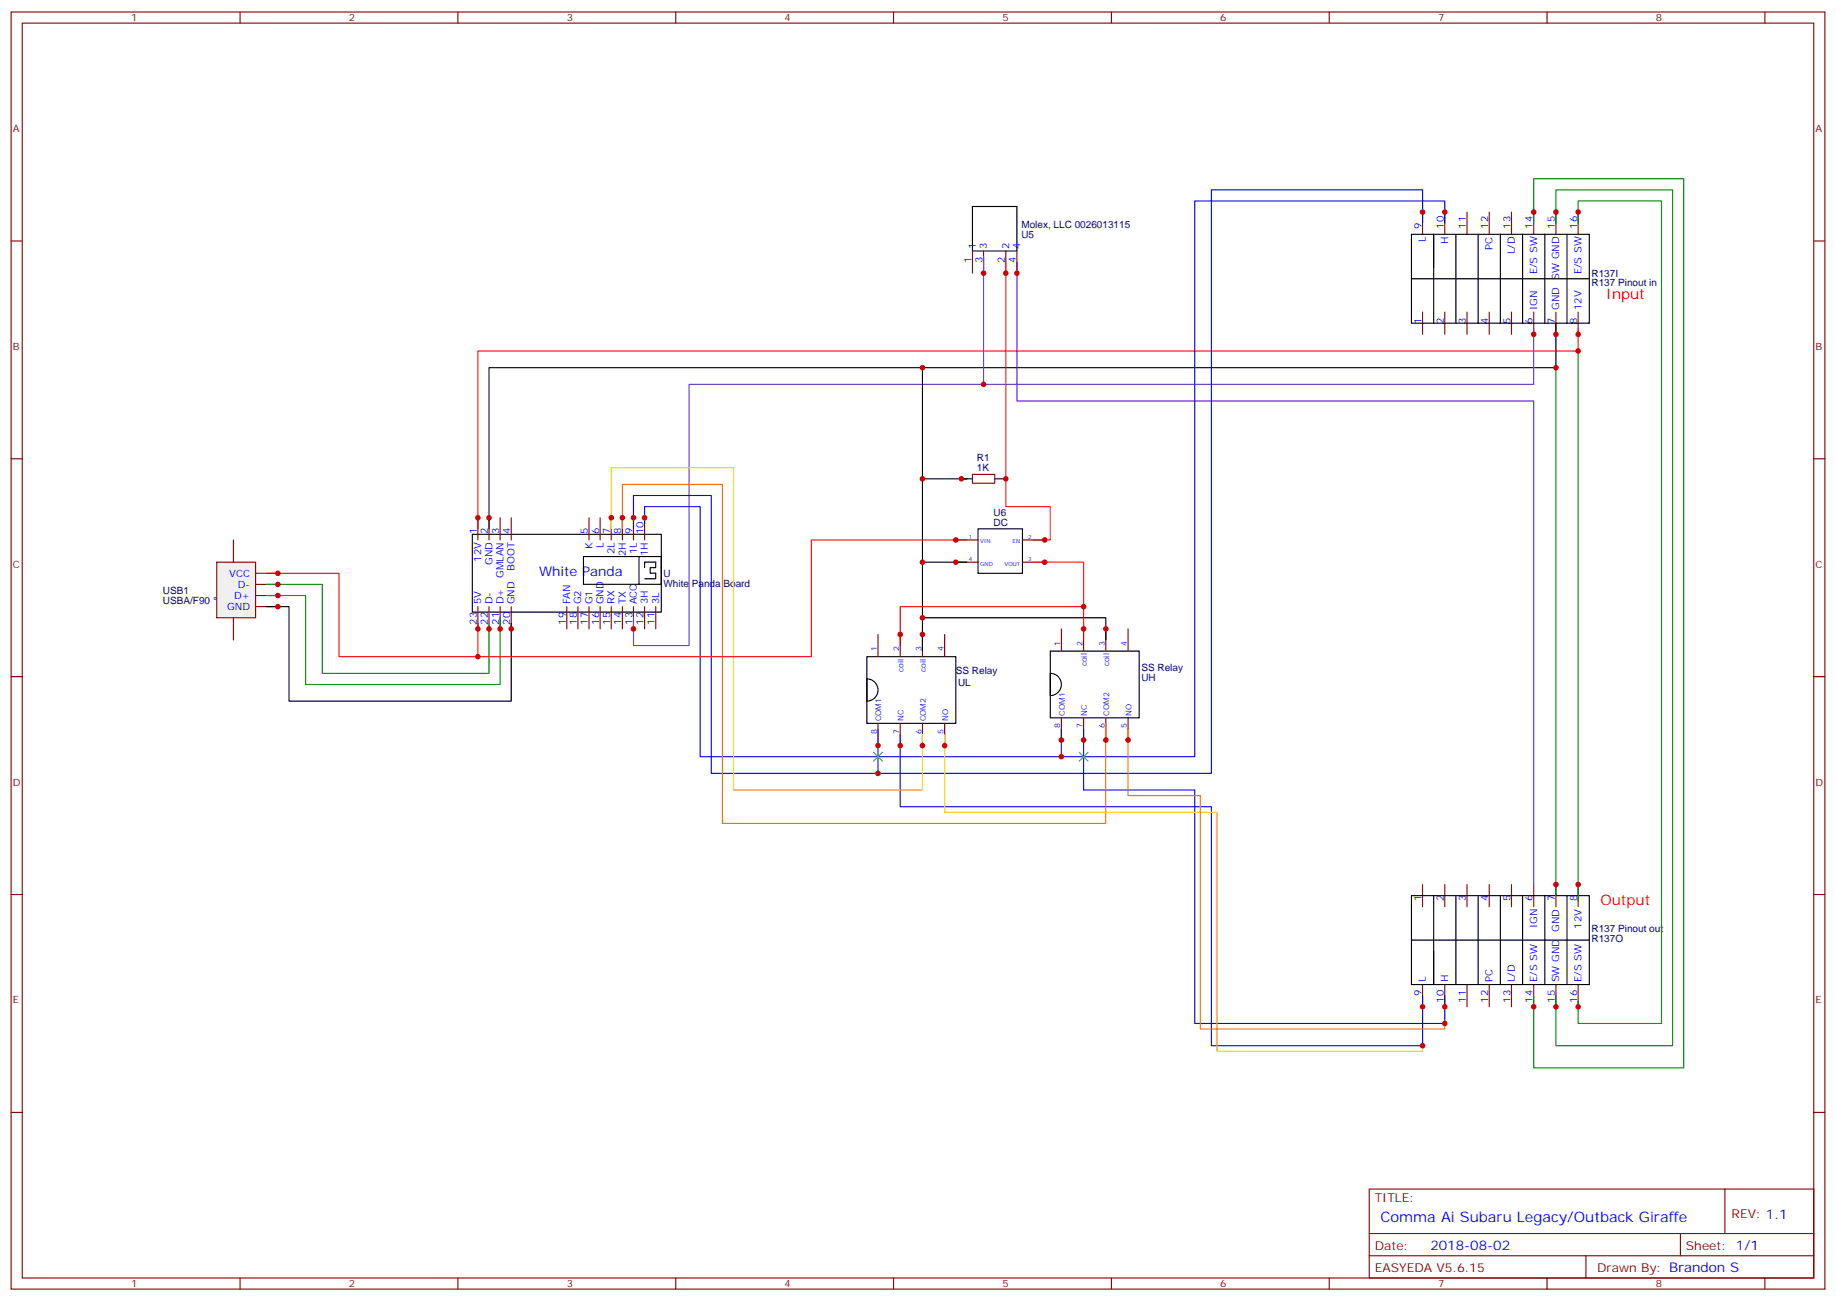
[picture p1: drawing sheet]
<svg xmlns="http://www.w3.org/2000/svg" width="583mm" height="413mm" viewBox="0 0 583 413" stroke-linecap="round" stroke-linejoin="round" font-family="sans-serif">
<g fill="none" stroke="#870000" stroke-width=".35">
<path d="M3.5 3.8h575.8v405.4h-575.8zM7.1 7.3h568.6v398.3h-568.6zM76.2 3.8v3.5M145.3 3.8v3.5M214.5 3.8v3.5M283.6 3.8v3.5M352.8 3.8v3.5M421.9 3.8v3.5M491.1 3.8v3.5M560.2 3.8v3.5M3.5 76.5h3.6M575.7 76.5h3.6"/>
<path d="M3.5 145.6h3.6M575.7 145.6h3.6M3.5 214.8h3.6M575.7 214.8h3.6M3.5 283.9h3.6M575.7 283.9h3.6M3.5 353.1h3.6M575.7 353.1h3.6M434.6 377.4h141.1v28.2h-141.1zM547.5 377.4v14.1M434.6 391.5h141.1M434.6 398.6h141.1"/>
<path d="M503.4 398.6v7M533.4 391.5v7.1M76.2 405.6v3.6M145.3 405.6v3.6M214.5 405.6v3.6M283.6 405.6v3.6M352.8 405.6v3.6M421.9 405.6v3.6M491.1 405.6v3.6M560.2 405.6v3.6"/>
</g>
<path d="M68.8 178.4h12.3v17.7h-12.3z" fill="#f0f0f0" stroke="#870000" stroke-width=".35"/>
<g fill="none" stroke="#870000" stroke-width=".35">
<path d="M308.7 79.7v7M312.2 79.7v7M319.3 79.7v7M322.8 79.7v7M451.6 67.3v7.1M458.6 67.3v7.1M465.7 67.3v7.1M472.7 67.3v7.1M479.8 67.3v7.1M486.8 67.3v7.1M493.9 67.3v7.1M500.9 67.3v7.1"/>
<path d="M451.6 99.1v7M458.6 99.1v7M465.7 99.1v7M472.7 99.1v7M479.8 99.1v7M486.8 99.1v7M493.9 99.1v7M500.9 99.1v7M308.7 150.6h7v2.8h-7zM74.1 171.4v7M151.7 164.3v7.1M155.2 164.3v7.1"/>
<path d="M158.7 164.3v7.1M162.3 164.3v7.1M187 164.3v7.1M190.5 164.3v7.1M194 164.3v7.1M197.6 164.3v7.1M201.1 164.3v7.1M204.6 164.3v7.1M303.4 171.4h7M303.4 178.4h7M324.6 171.4h7M324.6 178.4h7"/>
<path d="M74.1 196.1v7M81.1 182h7.1M81.1 185.5h7.1M81.1 189h7.1M81.1 192.5h7.1M151.7 192.5v7.1M155.2 192.5v7.1M158.7 192.5v7.1M162.3 192.5v7.1M179.9 192.5v7.1M183.4 192.5v7.1M187 192.5v7.1"/>
<path d="M190.5 192.5v7.1M194 192.5v7.1M197.6 192.5v7.1M201.1 192.5v7.1M204.6 192.5v7.1M208.1 192.5v7.1M336.9 199.6v7.1M344 199.6v7.1M351 199.6v7.1M358.1 199.6v7.1M278.7 201.4v7M285.8 201.4v7"/>
<path d="M292.8 201.4v7M299.9 201.4v7M278.7 229.6v7M285.8 229.6v7M292.8 229.6v7M299.9 229.6v7M336.9 227.8v7.1M344 227.8v7.1M351 227.8v7.1M358.1 227.8v7.1M451.6 280.7v7.1M458.6 280.7v7.1"/>
<path d="M465.7 280.7v7.1M472.7 280.7v7.1M479.8 280.7v7.1M486.8 280.7v7.1M493.9 280.7v7.1M500.9 280.7v7.1M451.6 312.5v7M458.6 312.5v7M465.7 312.5v7M472.7 312.5v7M479.8 312.5v7M486.8 312.5v7"/>
<path d="M493.9 312.5v7M500.9 312.5v7"/>
</g>
<g fill="none" stroke="#000" stroke-width=".35">
<path d="M308.7 65.5h14.1v14.2h-14.1zM448 74.4h56.5v28.2h-56.5zM455.1 74.4v28.2M462.1 74.4v28.2M469.2 74.4v28.2M476.2 74.4v28.2M483.3 74.4v28.2M490.4 74.4v28.2M497.4 74.4v28.2M448 88.5h56.5M292.8 116.7v61.7h14.1M493.9 102.6v14.1h-338.7v51.2"/>
<path d="M292.8 152h15.9M315.7 152h3.6M149.9 169.6h60v24.7h-60zM185.2 176.6h24.7v8.9h-24.7zM202.8 176.6v8.9M292.8 178.4v28.3M310.4 167.9h14.2v14.1h-14.2zM84.7 192.5h7v30h70.6v-24.7M204.6 180.2v-1.8h3.5v1.8h-1.7v1.7h1.7v1.8h-3.5M292.8 196.1h58.2v7M275.2 208.4h28.2v21.2h-28.2zM275.2 215.5a3.5 3.5 0 0 1 3.5 3.5 3.5 3.5 0 0 1-3.5 3.5z"/>
<path d="M333.4 206.7h28.2v21.1h-28.2zM333.4 213.7a3.5 3.5 0 0 1 3.5 3.5 3.5 3.5 0 0 1-3.5 3.6zM448 284.3h56.5v28.2h-56.5zM448 298.4h56.5M455.1 284.3v28.2M462.1 284.3v28.2M469.2 284.3v28.2M476.2 284.3v28.2M483.3 284.3v28.2M490.4 284.3v28.2M497.4 284.3v28.2"/>
</g>
<path d="M500.9 104.4v7h-349.2v56.5M306.9 171.4h-49.4v37h-105.8M328.1 178.4h15.9v24.7M84.7 182h22.9v26.4h44.1v-10.6M344 192.5h-58.2v12.4" fill="none" stroke="#f00" stroke-width=".35"/>
<path d="M486.8 70.8v-14.1h47.7v282.2h-47.7v-22.9M493.9 70.8v-10.5h37v271.6h-37v-15.9M500.9 70.8v-7h26.5v261h-26.5v-7M493.9 116.7v167.6M500.9 111.4v174.6M84.7 185.5h17.6v28.2h52.9v-15.9M84.7 189h12.3v28.2h61.7v-21.1" fill="none" stroke="#008700" stroke-width=".35"/>
<path d="M312.2 81.4v40.6M486.8 104.4v17.6h-268.1v82.9h-17.6v-8.8" fill="none" stroke="#63c" stroke-width=".35"/>
<path d="M322.8 83.2v44.1h164v153.4" fill="none" stroke="#60c" stroke-width=".35"/>
<path d="M319.3 83.2v77.6h14.1v10.6h-5.3" fill="none" stroke="#f03" stroke-width=".35"/>
<path d="M458.6 70.8v-7h-79.4v176.4h-42.3v-8.8M204.6 166.1v-5.3h17.6v79.4h114.7M344 231.4v19.4h35.2v74h79.4v-8.8" fill="none" stroke="#00c" stroke-width=".35"/>
<path d="M451.6 70.8v-10.5h-67.1v185.2h-105.8v-14.1M201.1 167.9v-10.6h24.7v88.2h52.9M285.8 233.1v22.9h98.7v75.9h67.1v-15.9" fill="none" stroke="#00f" stroke-width=".35"/>
<path d="M197.6 167.9v-14.2h31.7v107.6h121.7v-31.7M358.1 231.4v21.1h22.9v74.1h77.6v-1.8" fill="none" stroke="#f60" stroke-width=".35"/>
<path d="M194 167.9v-19.5h38.8v102.4h60v-17.7M299.9 233.1v24.7h86.4v75.9h65.3v-1.8" fill="none" stroke="#fc0" stroke-width=".35"/>
<g fill="#c00">
<circle cx="151.7" cy="208.4" r=".88"/>
<circle cx="303.4" cy="171.4" r=".88"/>
<circle cx="500.9" cy="111.4" r=".88"/>
<circle cx="500.9" cy="280.7" r=".88"/>
<circle cx="458.6" cy="324.8" r=".88"/>
<circle cx="451.6" cy="331.9" r=".88"/>
<circle cx="299.9" cy="236.6" r=".88"/>
<circle cx="451.6" cy="319.5" r=".88"/>
<circle cx="458.6" cy="319.5" r=".88"/>
<circle cx="194" cy="164.3" r=".88"/>
<circle cx="292.8" cy="236.6" r=".88"/>
<circle cx="278.7" cy="245.5" r=".88"/>
<circle cx="201.1" cy="164.3" r=".88"/>
<circle cx="285.8" cy="236.6" r=".88"/>
<circle cx="278.7" cy="236.6" r=".88"/>
<circle cx="451.6" cy="67.3" r=".88"/>
<circle cx="500.9" cy="67.3" r=".88"/>
<circle cx="500.9" cy="319.5" r=".88"/>
<circle cx="493.9" cy="319.5" r=".88"/>
<circle cx="344" cy="199.6" r=".88"/>
<circle cx="331.6" cy="178.4" r=".88"/>
<circle cx="292.8" cy="178.4" r=".88"/>
<circle cx="292.8" cy="201.4" r=".88"/>
<circle cx="292.8" cy="116.7" r=".88"/>
<circle cx="303.4" cy="178.4" r=".88"/>
<circle cx="201.1" cy="199.6" r=".88"/>
<circle cx="486.8" cy="106.1" r=".88"/>
<circle cx="151.7" cy="164.3" r=".88"/>
<circle cx="500.9" cy="106.1" r=".88"/>
<circle cx="493.9" cy="67.3" r=".88"/>
<circle cx="151.7" cy="199.6" r=".88"/>
<circle cx="155.2" cy="199.6" r=".88"/>
<circle cx="158.8" cy="199.6" r=".88"/>
<circle cx="88.2" cy="192.5" r=".88"/>
<circle cx="88.2" cy="182" r=".88"/>
<circle cx="88.2" cy="185.5" r=".88"/>
<circle cx="88.2" cy="189" r=".88"/>
<circle cx="162.3" cy="199.6" r=".88"/>
<circle cx="486.8" cy="67.3" r=".88"/>
<circle cx="493.9" cy="106.1" r=".88"/>
<circle cx="155.2" cy="164.3" r=".88"/>
<circle cx="312.2" cy="86.7" r=".88"/>
<circle cx="312.2" cy="122" r=".88"/>
<circle cx="322.8" cy="86.7" r=".88"/>
<circle cx="331.6" cy="171.4" r=".88"/>
<circle cx="319.3" cy="86.7" r=".88"/>
<circle cx="319.3" cy="152" r=".88"/>
<circle cx="305.2" cy="152" r=".88"/>
<circle cx="292.8" cy="152" r=".88"/>
<circle cx="351" cy="199.6" r=".88"/>
<circle cx="292.8" cy="196.1" r=".88"/>
<circle cx="285.8" cy="201.4" r=".88"/>
<circle cx="344" cy="192.5" r=".88"/>
<circle cx="486.8" cy="319.5" r=".88"/>
<circle cx="458.6" cy="67.3" r=".88"/>
<circle cx="336.9" cy="234.9" r=".88"/>
<circle cx="344" cy="234.9" r=".88"/>
<circle cx="204.6" cy="164.3" r=".88"/>
<circle cx="336.9" cy="240.2" r=".88"/>
<circle cx="351" cy="234.9" r=".88"/>
<circle cx="197.6" cy="164.3" r=".88"/>
<circle cx="358.1" cy="234.9" r=".88"/>
<circle cx="493.9" cy="280.7" r=".88"/>
<circle cx="493.9" cy="116.7" r=".88"/>
</g>
<path d="M277.3 238.8l2.8 2.8M280.1 238.8l-2.8 2.8M342.5 238.8l2.9 2.8M345.4 238.8l-2.9 2.8" fill="none" stroke="#3c3" stroke-width=".35"/>
<g font-size="4.6" fill="#f00">
<text x="509.8" y="95">Input</text>
<text x="508" y="287.3">Output</text>
</g>
<text font-size="4.6" fill="#00f" x="438.1" y="388">Comma Ai Subaru Legacy/Outback Giraffe</text>
<g font-size="4.2" fill="#00f">
<text x="171.1" y="182.7">White Panda</text>
<text x="454" y="396.8">2018-08-02</text>
</g>
<g font-size="3.9" fill="#800">
<text x="436.4" y="381.6">TITLE:</text>
<text x="549.6" y="386.6">REV: 1.1</text>
<text x="436.4" y="396.8">Date:</text>
<text x="535.2" y="396.8">Sheet: 1/1</text>
<text x="436.4" y="403.9">EASYEDA V5.6.15</text>
<text x="506.9" y="403.9">Drawn By: Brandon S</text>
</g>
<g font-size="3.2" fill="#800">
<text x="41.6" y="6.8">1</text>
<text x="110.8" y="6.8">2</text>
<text x="179.9" y="6.8">3</text>
<text x="249.1" y="6.8">4</text>
<text x="318.2" y="6.8">5</text>
<text x="387.3" y="6.8">6</text>
<text x="456.5" y="6.8">7</text>
<text x="525.6" y="6.8">8</text>
<text x="4.1" y="41.9">A</text>
<text x="576.3" y="41.9">A</text>
<text x="4.1" y="111.1">B</text>
<text x="576.3" y="111.1">B</text>
<text x="4.1" y="180.2">C</text>
<text x="576.3" y="180.2">C</text>
<text x="4.1" y="249.3">D</text>
<text x="576.3" y="249.3">D</text>
<text x="4.1" y="318.5">E</text>
<text x="576.3" y="318.5">E</text>
<text x="41.6" y="408.6">1</text>
<text x="110.8" y="408.6">2</text>
<text x="179.9" y="408.6">3</text>
<text x="249.1" y="408.6">4</text>
<text x="318.2" y="408.6">5</text>
<text x="387.3" y="408.6">6</text>
<text x="456.5" y="408.6">7</text>
<text x="525.6" y="408.6">8</text>
</g>
<g font-size="3.2" fill="#000080">
<text x="324.2" y="72.3">Molex, LLC 0026013115</text>
<text x="324.2" y="75.4">U5</text>
<text x="505.2" y="87.8">R137I</text>
<text x="505.2" y="90.9">R137 Pinout in</text>
<text x="310.1" y="149.5">1K</text>
<text x="310.1" y="146.3">R1</text>
<text x="315.4" y="166.8">DC</text>
<text x="315.4" y="163.6">U6</text>
<text x="210.6" y="183.1">U</text>
<text x="51.7" y="191.6">USBA/F90</text>
<text x="51.7" y="188.4">USB1</text>
<text x="210.6" y="186.2">White Panda Board</text>
<text x="303.4" y="214">SS Relay</text>
<text x="362.3" y="213">SS Relay</text>
<text x="304.1" y="217.9">UL</text>
<text x="362.3" y="216.1">UH</text>
<text x="505.2" y="295.9">R137 Pinout out</text>
<text x="505.2" y="299.1">R137O</text>
</g>
<g font-size="3.2" fill="#00f">
<text x="451.2" y="72.6" transform="rotate(-90 451.2 72.6)">9</text>
<text x="452.6" y="76.8" transform="rotate(-90 452.6 76.8)">L</text>
<text x="458.3" y="72.6" transform="rotate(-90 458.3 72.6)">10</text>
<text x="459.7" y="77.5" transform="rotate(-90 459.7 77.5)">H</text>
<text x="465.3" y="72.6" transform="rotate(-90 465.3 72.6)">11</text>
<text x="472.4" y="72.6" transform="rotate(-90 472.4 72.6)">12</text>
<text x="479.4" y="72.6" transform="rotate(-90 479.4 72.6)">13</text>
<text x="486.5" y="72.6" transform="rotate(-90 486.5 72.6)">14</text>
<text x="493.5" y="72.6" transform="rotate(-90 493.5 72.6)">15</text>
<text x="500.6" y="72.6" transform="rotate(-90 500.6 72.6)">16</text>
<text x="308.3" y="83.4" transform="rotate(-90 308.3 83.4)">1</text>
<text x="309.7" y="79" transform="rotate(-90 309.7 79)">1</text>
<text x="311.9" y="83.4" transform="rotate(-90 311.9 83.4)">3</text>
<text x="313.3" y="79" transform="rotate(-90 313.3 79)">3</text>
<text x="318.9" y="83.4" transform="rotate(-90 318.9 83.4)">2</text>
<text x="320.3" y="79" transform="rotate(-90 320.3 79)">2</text>
<text x="322.4" y="83.4" transform="rotate(-90 322.4 83.4)">4</text>
<text x="323.8" y="79" transform="rotate(-90 323.8 79)">4</text>
<text x="473.8" y="79.2" transform="rotate(-90 473.8 79.2)">PC</text>
<text x="480.8" y="80.7" transform="rotate(-90 480.8 80.7)">L/D</text>
<text x="487.9" y="87.1" transform="rotate(-90 487.9 87.1)">E/S SW</text>
<text x="494.9" y="88.8" transform="rotate(-90 494.9 88.8)">SW GND</text>
<text x="502" y="87.1" transform="rotate(-90 502 87.1)">E/S SW</text>
<text x="487.9" y="98.4" transform="rotate(-90 487.9 98.4)">IGN</text>
<text x="494.9" y="98.4" transform="rotate(-90 494.9 98.4)">GND</text>
<text x="502" y="98.4" transform="rotate(-90 502 98.4)">12V</text>
<text x="451.2" y="102.8" transform="rotate(-90 451.2 102.8)">1</text>
<text x="458.3" y="102.8" transform="rotate(-90 458.3 102.8)">2</text>
<text x="465.3" y="102.8" transform="rotate(-90 465.3 102.8)">3</text>
<text x="472.4" y="102.8" transform="rotate(-90 472.4 102.8)">4</text>
<text x="479.4" y="102.8" transform="rotate(-90 479.4 102.8)">5</text>
<text x="486.5" y="102.8" transform="rotate(-90 486.5 102.8)">6</text>
<text x="493.5" y="102.8" transform="rotate(-90 493.5 102.8)">7</text>
<text x="500.6" y="102.8" transform="rotate(-90 500.6 102.8)">8</text>
<text x="151.3" y="169.6" transform="rotate(-90 151.3 169.6)">1</text>
<text x="154.9" y="169.6" transform="rotate(-90 154.9 169.6)">2</text>
<text x="158.4" y="169.6" transform="rotate(-90 158.4 169.6)">3</text>
<text x="161.9" y="169.6" transform="rotate(-90 161.9 169.6)">4</text>
<text x="186.6" y="169.6" transform="rotate(-90 186.6 169.6)">5</text>
<text x="190.1" y="169.6" transform="rotate(-90 190.1 169.6)">6</text>
<text x="191.6" y="173.8" transform="rotate(-90 191.6 173.8)">L</text>
<text x="193.7" y="169.6" transform="rotate(-90 193.7 169.6)">7</text>
<text x="197.2" y="169.6" transform="rotate(-90 197.2 169.6)">8</text>
<text x="200.7" y="169.6" transform="rotate(-90 200.7 169.6)">9</text>
<text x="204.3" y="169.6" transform="rotate(-90 204.3 169.6)">10</text>
<text x="152.8" y="178.3" transform="rotate(-90 152.8 178.3)">12V</text>
<text x="156.3" y="179.3" transform="rotate(-90 156.3 179.3)">GND</text>
<text x="188" y="174.3" transform="rotate(-90 188 174.3)">K</text>
<text x="195.1" y="175.8" transform="rotate(-90 195.1 175.8)">2L</text>
<text x="198.6" y="176.5" transform="rotate(-90 198.6 176.5)">2H</text>
<text x="202.1" y="175.8" transform="rotate(-90 202.1 175.8)">1L</text>
<text x="205.7" y="176.5" transform="rotate(-90 205.7 176.5)">1H</text>
<text x="72.8" y="183">VCC</text>
<text x="159.8" y="183.5" transform="rotate(-90 159.8 183.5)">GMLAN</text>
<text x="163.3" y="181.2" transform="rotate(-90 163.3 181.2)">BOOT</text>
<text x="74.3" y="190.1">D+</text>
<text x="75.5" y="186.5">D-</text>
<text x="152.8" y="191.8" transform="rotate(-90 152.8 191.8)">5V</text>
<text x="156.3" y="191.8" transform="rotate(-90 156.3 191.8)">D-</text>
<text x="159.8" y="191.8" transform="rotate(-90 159.8 191.8)">D+</text>
<text x="163.3" y="191.8" transform="rotate(-90 163.3 191.8)">GND</text>
<text x="181" y="191.8" transform="rotate(-90 181 191.8)">FAN</text>
<text x="184.5" y="191.8" transform="rotate(-90 184.5 191.8)">G2</text>
<text x="188" y="191.8" transform="rotate(-90 188 191.8)">G1</text>
<text x="191.6" y="191.8" transform="rotate(-90 191.6 191.8)">GND</text>
<text x="195.1" y="191.8" transform="rotate(-90 195.1 191.8)">RX</text>
<text x="198.6" y="191.8" transform="rotate(-90 198.6 191.8)">TX</text>
<text x="202.1" y="191.8" transform="rotate(-90 202.1 191.8)">ACC</text>
<text x="205.7" y="191.8" transform="rotate(-90 205.7 191.8)">3H</text>
<text x="209.2" y="191.8" transform="rotate(-90 209.2 191.8)">3L</text>
<text x="72.1" y="193.6">GND</text>
<text x="151.3" y="198.3" transform="rotate(-90 151.3 198.3)">23</text>
<text x="154.9" y="198.3" transform="rotate(-90 154.9 198.3)">22</text>
<text x="158.4" y="198.3" transform="rotate(-90 158.4 198.3)">21</text>
<text x="161.9" y="198.3" transform="rotate(-90 161.9 198.3)">20</text>
<text x="179.6" y="198.3" transform="rotate(-90 179.6 198.3)">19</text>
<text x="183.1" y="198.3" transform="rotate(-90 183.1 198.3)">18</text>
<text x="186.6" y="198.3" transform="rotate(-90 186.6 198.3)">17</text>
<text x="190.1" y="198.3" transform="rotate(-90 190.1 198.3)">16</text>
<text x="193.7" y="198.3" transform="rotate(-90 193.7 198.3)">15</text>
<text x="197.2" y="198.3" transform="rotate(-90 197.2 198.3)">14</text>
<text x="200.7" y="198.3" transform="rotate(-90 200.7 198.3)">13</text>
<text x="204.3" y="198.3" transform="rotate(-90 204.3 198.3)">12</text>
<text x="207.8" y="198.3" transform="rotate(-90 207.8 198.3)">11</text>
<text x="451.2" y="286" transform="rotate(-90 451.2 286)">1</text>
<text x="458.3" y="286" transform="rotate(-90 458.3 286)">2</text>
<text x="465.3" y="286" transform="rotate(-90 465.3 286)">3</text>
<text x="472.4" y="286" transform="rotate(-90 472.4 286)">4</text>
<text x="479.4" y="286" transform="rotate(-90 479.4 286)">5</text>
<text x="486.5" y="286" transform="rotate(-90 486.5 286)">6</text>
<text x="493.5" y="286" transform="rotate(-90 493.5 286)">7</text>
<text x="500.6" y="286" transform="rotate(-90 500.6 286)">8</text>
<text x="487.9" y="294.7" transform="rotate(-90 487.9 294.7)">IGN</text>
<text x="494.9" y="295.8" transform="rotate(-90 494.9 295.8)">GND</text>
<text x="502" y="294.7" transform="rotate(-90 502 294.7)">12V</text>
<text x="452.6" y="311.8" transform="rotate(-90 452.6 311.8)">L</text>
<text x="459.7" y="311.8" transform="rotate(-90 459.7 311.8)">H</text>
<text x="473.8" y="311.8" transform="rotate(-90 473.8 311.8)">PC</text>
<text x="480.8" y="311.8" transform="rotate(-90 480.8 311.8)">L/D</text>
<text x="487.9" y="311.8" transform="rotate(-90 487.9 311.8)">E/S SW</text>
<text x="494.9" y="311.8" transform="rotate(-90 494.9 311.8)">SW GND</text>
<text x="502" y="311.8" transform="rotate(-90 502 311.8)">E/S SW</text>
<text x="451.2" y="316.3" transform="rotate(-90 451.2 316.3)">9</text>
<text x="458.3" y="318.3" transform="rotate(-90 458.3 318.3)">10</text>
<text x="465.3" y="318.3" transform="rotate(-90 465.3 318.3)">11</text>
<text x="472.4" y="318.3" transform="rotate(-90 472.4 318.3)">12</text>
<text x="479.4" y="318.3" transform="rotate(-90 479.4 318.3)">13</text>
<text x="486.5" y="318.3" transform="rotate(-90 486.5 318.3)">14</text>
<text x="493.5" y="318.3" transform="rotate(-90 493.5 318.3)">15</text>
<text x="500.6" y="318.3" transform="rotate(-90 500.6 318.3)">16</text>
</g>
<g font-size="2.5" fill="#00f">
<text x="278.3" y="206.7" transform="rotate(-90 278.3 206.7)">1</text>
<text x="285.4" y="206.7" transform="rotate(-90 285.4 206.7)">2</text>
<text x="292.5" y="206.7" transform="rotate(-90 292.5 206.7)">3</text>
<text x="299.5" y="206.7" transform="rotate(-90 299.5 206.7)">4</text>
<text x="336.5" y="204.9" transform="rotate(-90 336.5 204.9)">1</text>
<text x="343.6" y="204.9" transform="rotate(-90 343.6 204.9)">2</text>
<text x="350.7" y="204.9" transform="rotate(-90 350.7 204.9)">3</text>
<text x="357.7" y="204.9" transform="rotate(-90 357.7 204.9)">4</text>
<text x="286.8" y="213.3" transform="rotate(-90 286.8 213.3)">coil</text>
<text x="293.9" y="213.3" transform="rotate(-90 293.9 213.3)">coil</text>
<text x="345" y="211.5" transform="rotate(-90 345 211.5)">coil</text>
<text x="352.1" y="211.5" transform="rotate(-90 352.1 211.5)">coil</text>
<text x="338" y="227.1" transform="rotate(-90 338 227.1)">COM1</text>
<text x="345" y="227.1" transform="rotate(-90 345 227.1)">NC</text>
<text x="352.1" y="227.1" transform="rotate(-90 352.1 227.1)">COM2</text>
<text x="359.1" y="227.1" transform="rotate(-90 359.1 227.1)">NO</text>
<text x="278.3" y="232.9" transform="rotate(-90 278.3 232.9)">8</text>
<text x="279.8" y="228.9" transform="rotate(-90 279.8 228.9)">COM1</text>
<text x="285.4" y="232.9" transform="rotate(-90 285.4 232.9)">7</text>
<text x="286.8" y="228.9" transform="rotate(-90 286.8 228.9)">NC</text>
<text x="292.5" y="232.9" transform="rotate(-90 292.5 232.9)">6</text>
<text x="293.9" y="228.9" transform="rotate(-90 293.9 228.9)">COM2</text>
<text x="299.5" y="232.9" transform="rotate(-90 299.5 232.9)">5</text>
<text x="300.9" y="228.9" transform="rotate(-90 300.9 228.9)">NO</text>
<text x="336.5" y="231.2" transform="rotate(-90 336.5 231.2)">8</text>
<text x="343.6" y="231.2" transform="rotate(-90 343.6 231.2)">7</text>
<text x="350.7" y="231.2" transform="rotate(-90 350.7 231.2)">6</text>
<text x="357.7" y="231.2" transform="rotate(-90 357.7 231.2)">5</text>
</g>
<g font-size="1.8" fill="#00f">
<text x="307.6" y="171">1</text>
<text x="311.1" y="172.4">VIN</text>
<text x="321.4" y="172.4">EN</text>
<text x="326.3" y="171">2</text>
<text x="307.6" y="178.1">4</text>
<text x="311.1" y="179.5">GND</text>
<text x="318.9" y="179.5">VOUT</text>
<text x="326.3" y="178.1">3</text>
</g>
</svg>
